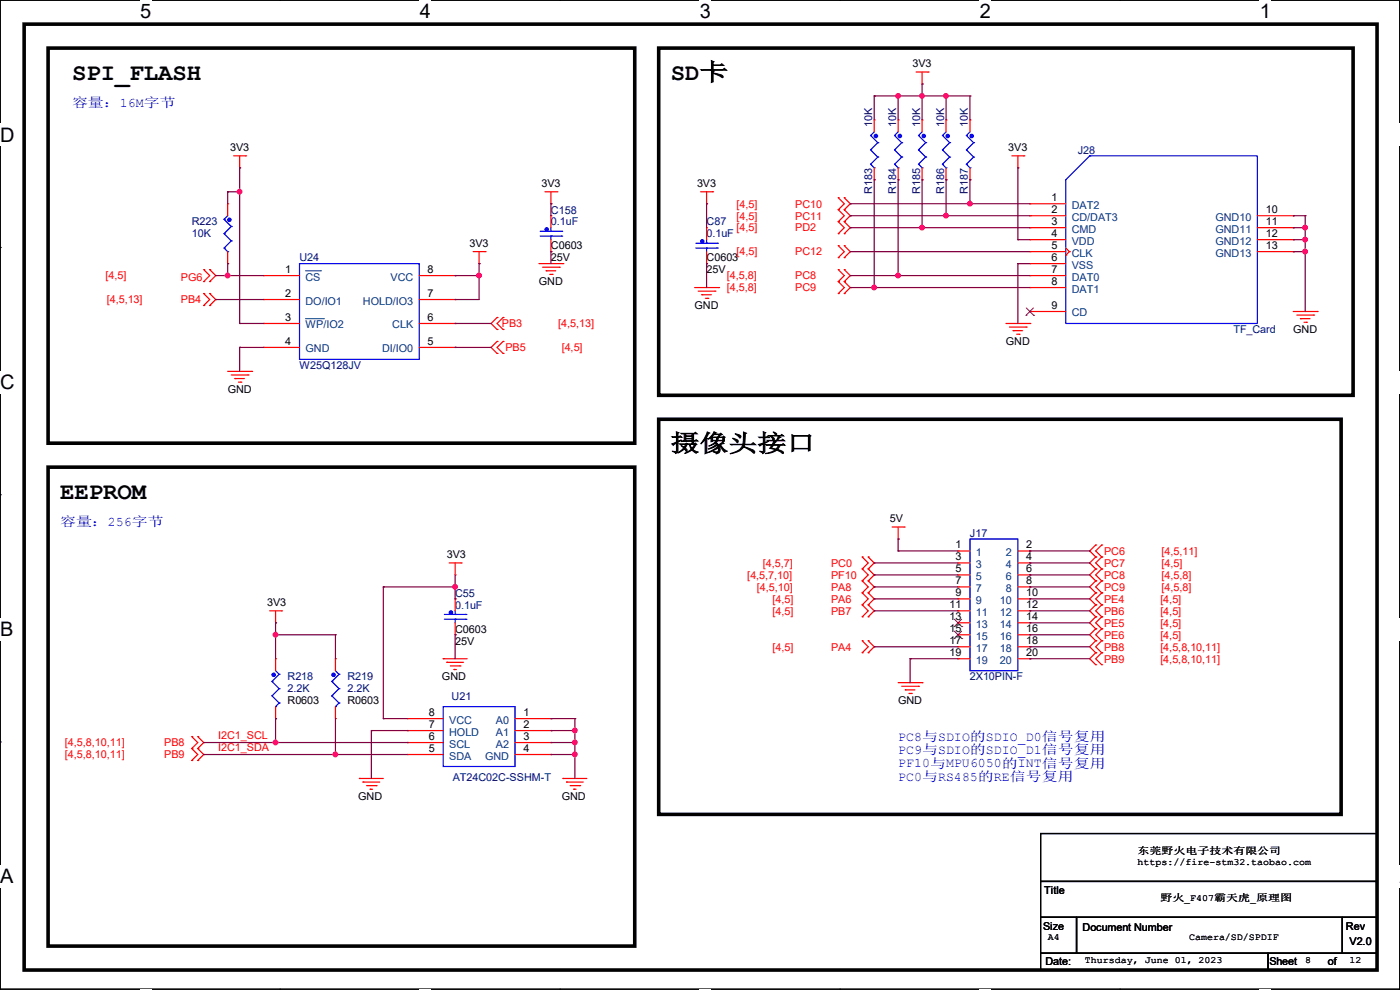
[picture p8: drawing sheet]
<svg xmlns="http://www.w3.org/2000/svg" width="297mm" height="210mm" viewBox="0 0 297 210" stroke-linecap="round" stroke-linejoin="round" font-family="sans-serif">
<path d="M0 0h297v209.8h-297z" fill="none" stroke="#000" stroke-width=".25"/>
<g fill="#fff">
<path d="M29.7 0h2.4v4.8h-2.4z"/>
<path d="M29.7 209.8h2.4v.2h-2.4z"/>
</g>
<path d="M59.4 0h.1M59.4 209.8h.1" fill="none" stroke="#000" stroke-width=".25"/>
<g fill="#fff">
<path d="M89.1 0h2.3v4.8h-2.3z"/>
<path d="M89.1 209.8h2.3v.2h-2.3z"/>
</g>
<path d="M118.8 0h.1M118.8 209.8h.1" fill="none" stroke="#000" stroke-width=".25"/>
<g fill="#fff">
<path d="M148.5 0h2.3v4.8h-2.3z"/>
<path d="M148.5 209.8h2.3v.2h-2.3z"/>
</g>
<path d="M178.2 0h.1M178.2 209.8h.1" fill="none" stroke="#000" stroke-width=".25"/>
<g fill="#fff">
<path d="M207.9 0h2.3v4.8h-2.3z"/>
<path d="M207.9 209.8h2.3v.2h-2.3z"/>
</g>
<path d="M237.6 0h.1M237.6 209.8h.1" fill="none" stroke="#000" stroke-width=".25"/>
<g fill="#fff">
<path d="M267.3 0h2.3v4.8h-2.3z"/>
<path d="M267.3 209.8h2.3v.2h-2.3z"/>
<path d="M0 26.2h3.1v4.8h-3.1z"/>
<path d="M297 26.2v4.8z"/>
<path d="M0 78.7h3.1v4.7h-3.1z"/>
<path d="M297 78.7v4.7z"/>
</g>
<path d="M0 52.5h.1M297 52.5h.1" fill="none" stroke="#000" stroke-width=".25"/>
<g fill="#fff">
<path d="M0 131.1h2.9v4.8h-2.9z"/>
<path d="M297 131.1v4.8z"/>
</g>
<path d="M0 104.9h.1M297 104.9h.1" fill="none" stroke="#000" stroke-width=".25"/>
<g fill="#fff">
<path d="M0 183.6h2.9v4.7h-2.9z"/>
<path d="M296.9 183.6h.1v4.7h-.1z"/>
</g>
<path d="M0 157.4h.1M297 157.4h.1M220.8 176.8h71.3v10.2h-71.3zM220.8 187h71.3v7.6h-71.3zM220.8 194.6h7.6v7.6h-7.6zM228.4 194.6h56.4v7.6h-56.4zM284.8 194.6h7.3v7.6h-7.3zM220.8 202.2h48.2v3.6h-48.2zM269 202.2h23.1v3.6h-23.1z" fill="none" stroke="#000" stroke-width=".25"/>
<path d="M5.1 5.1h287v200.7h-287zM10.2 10.2h124.5v83.8h-124.5zM139.7 10.2h147.4v73.7h-147.4zM10.2 99.1h124.5v101.6h-124.5zM139.7 88.9h144.8v83.9h-144.8z" fill="none" stroke="#000" stroke-width=".76"/>
<g fill="none" stroke="#f00" stroke-width=".25">
<path d="M194.4 15.3h2.5M195.6 17.8h.1M195.6 15.3v2.5M196.9 15.3h.1M49.6 33.1h2.5M50.8 35.6h.1M50.8 33.1v2.5M52.1 33.1h.1M185.5 25.4h.1M185.5 38.1h.1M185.5 25.4v2.6M185.5 35.6v2.5"/>
<path d="M190.5 25.4h.1M190.5 38.1h.1M190.5 25.4v2.6M190.5 35.6v2.5M195.6 25.4h.1M195.6 38.1h.1M195.6 25.4v2.6M195.6 35.6v2.5M200.7 25.4h.1M200.7 38.1h.1M200.7 25.4v2.6M200.7 35.6v2.5"/>
<path d="M205.8 25.4h.1M205.8 38.1h.1M205.8 25.4v2.6M205.8 35.6v2.5M214.7 33.1h2.5M215.9 35.6h.1M215.9 33.1v2.5M217.2 33.1h.1M43.2 59.7h.1M43.2 57.2h.1M43.2 57.2l1.3 1.3-1.3 1.2M44.5 57.2h.1"/>
<path d="M44.5 59.7h.1M44.5 57.2l1.3 1.3-1.3 1.2M48.3 43.2h.1M48.3 55.9h.1M48.3 43.2v2.6M48.3 53.4v2.5M55.9 58.5h.1M55.9 58.5h7.6M88.9 58.5h7.7M96.6 58.5h.1M100.4 53.4h2.5M101.6 55.9h.1"/>
<path d="M101.6 53.4v2.5M102.9 53.4h.1M114.3 55.9h5.1M115.1 56.7h3.6M115.6 40.7h2.6M115.9 57.4h.1M115.9 57.4h2M116.6 58.2h.5M116.9 43.2h.1M116.9 45.8h.1M116.9 53.4h.1M116.9 40.7v2.5"/>
<path d="M116.9 45.8v2.5M116.9 50.8v2.6M117.1 58.2h.1M118.2 40.7h.1M118.7 56.7h.1M119.4 55.9h.1M148.6 40.7h2.6M149.9 43.2h.1M149.9 48.3h.1M149.9 55.9h.1M149.9 40.7v2.5M149.9 48.3v2.5"/>
<path d="M149.9 53.4v2.5M151.2 40.7h.1M177.8 44.5h.1M177.8 42h.1M177.8 47h.1M177.8 49.6h.1M177.8 54.7h.1M177.8 52.1h.1M177.8 59.7h.1M177.8 57.2h.1M177.8 42l1.3 1.2-1.3 1.3M177.8 44.5l1.3 1.3-1.3 1.2"/>
<path d="M177.8 47l1.3 1.3-1.3 1.3M177.8 52.1l1.3 1.3-1.3 1.3M177.8 57.2l1.3 1.3-1.3 1.2M177.8 59.7l1.3 1.3-1.3 1.3M179.1 42h.1M179.1 44.5h.1M179.1 47h.1M179.1 49.6h.1M179.1 52.1h.1M179.1 54.7h.1M179.1 57.2h.1M179.1 59.7h.1"/>
<path d="M179.1 42l1.3 1.2-1.3 1.3M179.1 44.5l1.3 1.3-1.3 1.2M179.1 47l1.3 1.3-1.3 1.3M179.1 52.1l1.3 1.3-1.3 1.3M179.1 57.2l1.3 1.3-1.3 1.2M179.1 59.7l1.3 1.3-1.3 1.3M218.5 43.2h.1M218.5 45.8h.1M218.5 48.3h.1M218.5 50.8h.1M218.5 53.4h.1M218.5 55.9h.1"/>
<path d="M218.5 58.5h.1M218.5 55.9h7.6M218.5 53.4h7.6M218.5 58.5h7.6M218.5 43.2h7.6M218.5 45.8h7.6M218.5 48.3h7.6M218.5 50.8h7.6M226.1 54.1h.1M226.1 52.6l.8 .8M226.9 53.4h.1M226.9 53.4l-.8 .7"/>
<path d="M266.7 53.4h7.7M266.7 45.8h7.7M266.7 48.3h7.7M266.7 50.8h7.7M274.4 50.8h.1M274.4 48.3h.1M274.4 45.8h.1M274.4 53.4h.1M43.2 64.8h.1M43.2 62.3h.1M43.2 62.3l1.3 1.2-1.3 1.3M44.5 62.3h.1"/>
<path d="M44.5 64.8h.1M44.5 62.3l1.3 1.2-1.3 1.3M48.3 78.8h5.1M49.1 79.5h3.5M52.6 79.5h.1M53.4 78.8h.1M55.9 63.5h.1M55.9 68.6h.1M55.9 73.7h.1M55.9 68.6h7.6M55.9 63.5h7.6M55.9 73.7h7.6"/>
<path d="M88.9 68.6h7.7M88.9 63.5h7.7M88.9 73.7h7.7M96.6 73.7h.1M96.6 68.6h.1M96.6 63.5h.1M105.5 67.4h.1M105.5 69.9h.1M105.5 72.4h.1M105.5 75h.1M105.5 67.4l-1.3 1.2 1.3 1.3M105.5 72.4l-1.3 1.3 1.3 1.3"/>
<path d="M106.7 69.9h.1M106.7 67.4h.1M106.7 75h.1M106.7 72.4h.1M106.7 67.4l-1.2 1.2 1.2 1.3M106.7 72.4l-1.2 1.3 1.2 1.3M147.4 61h5M148.1 61.8h3.6M148.9 62.5h.1M148.9 62.5h2M149.6 63.3h.6M150.2 63.3h.1"/>
<path d="M151.7 61.8h.1M152.4 61h.1M177.8 62.3h.1M179.1 62.3h.1M213.4 68.6h5.1M214.2 69.4h3.5M214.9 70.1h.1M214.9 70.1h2.1M215.7 70.9h.5M216.2 70.9h.1M217.7 69.4h.1M218.5 68.6h.1"/>
<path d="M218.5 61h.1M218.5 66.1h.1M218.5 61h7.6M218.5 66.1h7.6M274.4 66.1h5M275.1 66.8h3.6M275.9 67.6h.1M275.9 67.6h2M276.6 68.4h.6M277.2 68.4h.1M278.7 66.8h.1M279.4 66.1h.1"/>
<path d="M49.8 80.3h.1M49.8 80.3h2.1M50.6 81.1h.5M51.1 81.1h.1M95.3 119.4h2.5M96.6 119.4v2.6M97.8 119.4h.1M182.9 118.2h.1M182.9 118.2l1.3 1.2-1.3 1.3M184.2 118.2h.1M184.2 118.2l1.3 1.2-1.3 1.3M189.3 111.8h2.5"/>
<path d="M190.5 114.3h.1M190.5 111.8v2.5M191.8 111.8h.1M203.2 116.9h.1M203.2 119.4h.1M203.2 119.4h2.6M203.2 116.9h2.6M215.9 119.4h2.6M215.9 116.9h2.6M218.5 116.9h.1M218.5 119.4h.1M232.5 115.6h.1"/>
<path d="M232.5 118.2h.1M232.5 115.6l-1.3 1.3 1.3 1.3M232.5 118.2l-1.3 1.2 1.3 1.3M233.7 118.2h.1M233.7 115.6h.1M233.7 115.6l-1.2 1.3 1.2 1.3M233.7 118.2l-1.2 1.2 1.2 1.3M57.2 129.6h2.5M58.5 132.1h.1M58.5 139.7h.1M58.5 129.6v2.5M58.5 139.7v2.6"/>
<path d="M59.7 129.6h.1M71.2 139.7h.1M71.2 139.7v2.6M94 139.7h.1M94 139.7h5.1M96.6 122h.1M96.6 127h.1M96.6 134.7h.1M96.6 127v2.6M96.6 132.1v2.6M182.9 120.7h.1M182.9 123.2h.1"/>
<path d="M182.9 128.3h.1M182.9 125.8h.1M182.9 138.5h.1M182.9 135.9h.1M182.9 130.9h.1M182.9 120.7l1.3 1.3-1.3 1.2M182.9 125.8l1.3 1.2-1.3 1.3M182.9 123.2l1.3 1.3-1.3 1.3M182.9 135.9l1.3 1.3-1.3 1.3M182.9 128.3l1.3 1.3-1.3 1.3M184.2 120.7h.1M184.2 123.2h.1"/>
<path d="M184.2 125.8h.1M184.2 128.3h.1M184.2 135.9h.1M184.2 138.5h.1M184.2 130.9h.1M184.2 120.7l1.3 1.3-1.3 1.2M184.2 125.8l1.3 1.2-1.3 1.3M184.2 123.2l1.3 1.3-1.3 1.3M184.2 135.9l1.3 1.3-1.3 1.3M184.2 128.3l1.3 1.3-1.3 1.3M203.2 122h.1M203.2 124.5h.1"/>
<path d="M203.2 127h.1M203.2 129.6h.1M203.2 132.1h.1M203.2 134.7h.1M203.2 137.2h.1M203.2 139.7h.1M203.2 129.6h2.6M203.2 139.7h2.6M203.2 122h2.6M203.2 124.5h2.6M203.2 127h2.6M203.2 132.1h2.6"/>
<path d="M203.2 134.7h2.6M203.2 137.2h2.6M215.9 129.6h2.6M215.9 139.7h2.6M215.9 122h2.6M215.9 124.5h2.6M215.9 127h2.6M215.9 132.1h2.6M215.9 134.7h2.6M215.9 137.2h2.6M218.5 122h.1M218.5 124.5h.1"/>
<path d="M218.5 127h.1M218.5 129.6h.1M218.5 132.1h.1M218.5 134.7h.1M218.5 137.2h.1M218.5 139.7h.1M232.5 120.7h.1M232.5 123.2h.1M232.5 125.8h.1M232.5 128.3h.1M232.5 130.9h.1M232.5 133.4h.1"/>
<path d="M232.5 135.9h.1M232.5 138.5h.1M232.5 123.2l-1.3 1.3 1.3 1.3M232.5 120.7l-1.3 1.3 1.3 1.2M232.5 128.3l-1.3 1.3 1.3 1.3M232.5 133.4l-1.3 1.3 1.3 1.2M232.5 130.9l-1.3 1.2 1.3 1.3M232.5 125.8l-1.3 1.2 1.3 1.3M232.5 135.9l-1.3 1.3 1.3 1.3M232.5 138.5l-1.3 1.2 1.3 1.3M233.7 120.7h.1M233.7 125.8h.1"/>
<path d="M233.7 123.2h.1M233.7 130.9h.1M233.7 128.3h.1M233.7 135.9h.1M233.7 133.4h.1M233.7 138.5h.1M233.7 123.2l-1.2 1.3 1.2 1.3M233.7 120.7l-1.2 1.3 1.2 1.2M233.7 128.3l-1.2 1.3 1.2 1.3M233.7 133.4l-1.2 1.3 1.2 1.2M233.7 130.9l-1.2 1.2 1.2 1.3M233.7 125.8l-1.2 1.2 1.2 1.3"/>
<path d="M233.7 135.9l-1.2 1.3 1.2 1.3M233.7 138.5l-1.2 1.2 1.2 1.3M40.7 158.8h.1M40.7 156.3h.1M40.7 158.8l1.3 1.3-1.3 1.2M40.7 156.3l1.3 1.2-1.3 1.3M42 158.8h.1M42 156.3h.1M42 158.8l1.2 1.3-1.2 1.2M42 156.3l1.2 1.2-1.2 1.3M58.5 152.4h.1M58.5 149.9v2.5"/>
<path d="M71.2 152.4h.1M71.2 149.9v2.5M86.4 157.5h.1M86.4 155h.1M86.4 152.4h.1M86.4 152.4h7.6M86.4 155h7.6M86.4 157.5h7.6M94.8 140.5h.1M94.8 140.5h3.5M95.5 141.3h2.1M96.3 142h.1"/>
<path d="M96.3 142h.5M97.6 141.3h.1M109.3 152.4h7.6M109.3 155h7.6M109.3 157.5h7.6M116.9 152.4h.1M116.9 155h.1M116.9 157.5h.1M190.5 144.8h5.1M191.3 145.6h3.6M192.1 146.3h.1M192.1 146.3h2"/>
<path d="M192.8 147.1h.5M193.3 147.1h.1M194.9 145.6h.1M195.6 144.8h.1M232.5 141h.1M233.7 141h.1M40.7 161.3h.1M42 161.3h.1M76.2 165.1h.1M76.2 165.1h5.1M77 165.9h.1M77 165.9h3.6"/>
<path d="M77.8 166.7h2M78.5 167.4h.1M78.5 167.4h.5M79.8 166.7h.1M86.4 160.1h.1M86.4 160.1h7.6M109.3 160.1h7.6M116.9 160.1h.1M119.4 165.1h.1M119.4 165.1h5.1M120.2 165.9h.1M120.2 165.9h3.5"/>
<path d="M120.9 166.7h2.1M121.7 167.4h.1M121.7 167.4h.5M123 166.7h.1"/>
</g>
<g fill="none" stroke="#00f" stroke-width=".25">
<path d="M184.7 28.7h.1M184.7 31.8h.1M184.7 34.8h.1M184.7 28.7l1.5 1.6M184.7 31.8l1.5 1.5M184.7 34.8l.8 .8M185.5 35.6h.1M185.5 28l-.8 .7M186.2 30.3h.1M186.2 33.3h.1M186.2 30.3l-1.5 1.5M186.2 33.3l-1.5 1.5"/>
<path d="M189.8 28.7h.1M189.8 31.8h.1M189.8 34.8h.1M189.8 28.7l1.5 1.6M189.8 31.8l1.5 1.5M189.8 34.8l.7 .8M190.5 35.6h.1M190.5 28l-.7 .7M191.3 30.3h.1M191.3 33.3h.1M191.3 30.3l-1.5 1.5M191.3 33.3l-1.5 1.5"/>
<path d="M194.9 28.7h.1M194.9 31.8h.1M194.9 34.8h.1M194.9 28.7l1.5 1.6M194.9 31.8l1.5 1.5M194.9 34.8l.7 .8M195.6 35.6h.1M195.6 28l-.7 .7M196.4 30.3h.1M196.4 33.3h.1M196.4 30.3l-1.5 1.5M196.4 33.3l-1.5 1.5"/>
<path d="M199.9 28.7h.1M199.9 31.8h.1M199.9 34.8h.1M199.9 28.7l1.6 1.6M199.9 31.8l1.6 1.5M199.9 34.8l.8 .8M200.7 35.6h.1M200.7 28l-.8 .7M201.5 30.3h.1M201.5 33.3h.1M201.5 30.3l-1.6 1.5M201.5 33.3l-1.6 1.5"/>
<path d="M205 28.7h.1M205 31.8h.1M205 34.8h.1M205 28.7l1.5 1.6M205 31.8l1.5 1.5M205 34.8l.8 .8M205.8 35.6h.1M205.8 28l-.8 .7M206.5 30.3h.1M206.5 33.3h.1M206.5 30.3l-1.5 1.5M206.5 33.3l-1.5 1.5"/>
<path d="M226.1 38.1l5.1-5h35.5v35.5h-40.6zM231.2 33.1h.1M47.5 46.5h.1M47.5 49.6h.1M47.5 52.6h.1M47.5 46.5l1.6 1.5M47.5 49.6l1.6 1.5M47.5 52.6l.8 .8M48.3 53.4h.1M48.3 45.8l-.8 .7M49.1 48h.1M49.1 51.1h.1"/>
<path d="M49.1 48l-1.6 1.6M49.1 51.1l-1.6 1.5M63.5 55.9h25.4v20.3h-25.4zM114.6 50.1h4.6M114.6 49.1h4.6M116.9 50.1h.1M116.9 49.1h.1M116.9 48.3v.8M116.9 50.1v.7M119.2 50.1h.1M119.2 49.1h.1M147.6 52.6h4.6"/>
<path d="M147.6 51.6h4.6M149.9 52.6h.1M149.9 51.6h.1M149.9 50.8v.8M149.9 52.6v.8M152.2 52.6h.1M152.2 51.6h.1M205.8 114.3h10.1v28h-10.1zM94.3 131.4h4.5M94.3 130.3h4.5M96.6 131.4h.1M96.6 130.3h.1"/>
<path d="M96.6 129.6v.7M96.6 131.4v.7M98.8 131.4h.1M98.8 130.3h.1M57.7 144.6h.1M57.7 147.6h.1M57.7 144.6l1.5 1.5M57.7 147.6l1.5 1.5M58.5 149.9h.1M58.5 142.3l.7 .7M59.2 143h.1M59.2 146.1h.1"/>
<path d="M59.2 149.1h.1M59.2 143l-1.5 1.6M59.2 146.1l-1.5 1.5M59.2 149.1l-.7 .8M70.4 144.6h.1M70.4 147.6h.1M70.4 144.6l1.5 1.5M70.4 147.6l1.5 1.5M71.2 149.9h.1M71.2 142.3l.7 .7M71.9 143h.1M71.9 146.1h.1"/>
<path d="M71.9 149.1h.1M71.9 143l-1.5 1.6M71.9 146.1l-1.5 1.5M71.9 149.1l-.7 .8M94 149.9h15.3v12.7h-15.3z"/>
</g>
<g fill="#00f" stroke="#00f" stroke-width=".25">
<circle cx="116" cy="48.7" r=".36"/>
<circle cx="206.1" cy="28.9" r=".36"/>
<circle cx="70.8" cy="143.2" r=".36"/>
<circle cx="58.1" cy="143.2" r=".36"/>
<circle cx="190.9" cy="28.9" r=".36"/>
<circle cx="95.7" cy="129.9" r=".36"/>
<circle cx="48.7" cy="46.6" r=".36"/>
<circle cx="185.8" cy="28.9" r=".36"/>
<circle cx="196" cy="28.9" r=".36"/>
<circle cx="149" cy="51.2" r=".36"/>
<circle cx="201.1" cy="28.9" r=".36"/>
</g>
<path d="M217.7 66.9h.1M217.7 65.3l1.6 1.6M219.2 65.3l-1.5 1.6M219.3 66.9h.1M202.4 132.9h.1M202.4 135.5h.1M202.5 131.4l1.5 1.5M202.5 133.9l1.5 1.6M204 131.4l-1.6 1.5M204 133.9l-1.6 1.6M204 132.9h.1M204 135.5h.1" fill="none" stroke="#804000" stroke-width=".21"/>
<path d="M64.8 57.4h3.2M68 57.4h.1M64.8 67.6h3.8M68.6 67.6h.1" fill="none" stroke="#004080" stroke-width=".21"/>
<g fill="none" stroke="#800040" stroke-width=".25">
<path d="M195.6 17.8h.1M195.6 17.8v7.6M50.8 35.6h.1M50.8 35.6v33M185.5 20.4h.1M185.5 38.1h.1M185.5 20.4h20.3M185.5 20.4v5M185.5 38.1v22.9M190.5 20.4h.1M190.5 38.1h.1M190.5 20.4v5"/>
<path d="M190.5 38.1v20.4M195.6 20.4h.1M195.6 38.1h.1M195.6 38.1v10.2M200.7 20.4h.1M200.7 38.1h.1M200.7 20.4v5M200.7 38.1v7.7M205.8 20.4h.1M205.8 38.1h.1M205.8 20.4v5M205.8 38.1v5.1"/>
<path d="M215.9 35.6h.1M215.9 35.6v15.2M45.8 58.5h.1M45.8 58.5h10.1M48.3 40.7h.1M48.3 55.9h.1M48.3 58.5h.1M48.3 40.7v2.5M48.3 55.9v2.6M48.3 40.7h2.5M50.8 40.7h.1M96.6 58.5h.1"/>
<path d="M96.6 58.5h5M101.6 55.9h.1M101.6 58.5h.1M101.6 55.9v7.6h-5M116.9 53.4h.1M116.9 43.2h.1M116.9 43.2v2.6M116.9 53.4v2.5M149.9 55.9h.1M149.9 43.2h.1M149.9 43.2v5.1M149.9 55.9v5.1"/>
<path d="M180.4 43.2h.1M180.4 45.8h.1M180.4 48.3h.1M180.4 53.4h.1M180.4 58.5h.1M180.4 43.2h38.1M180.4 45.8h38.1M180.4 48.3h38.1M180.4 53.4h38.1M180.4 58.5h38.1M190.5 58.5h.1M195.6 48.3h.1"/>
<path d="M200.7 45.8h.1M205.8 43.2h.1M215.9 55.9h.1M215.9 50.8h.1M215.9 55.9v12.7M215.9 55.9h2.6M215.9 50.8h2.6M274.4 53.4h.1M274.4 50.8h.1M274.4 45.8h.1M274.4 48.3h.1M274.4 45.8h2.5"/>
<path d="M274.4 48.3h2.5M274.4 53.4h2.5M274.4 50.8h2.5M276.9 45.8h.1M276.9 48.3h.1M276.9 50.8h.1M276.9 53.4h.1M276.9 45.8v20.3M45.8 63.5h.1M45.8 63.5h10.1M50.8 73.7h.1M50.8 68.6h.1"/>
<path d="M50.8 68.6h5.1M50.8 73.7h5.1M50.8 73.7v5.1M96.6 68.6h.1M96.6 73.7h.1M96.6 63.5h.1M96.6 68.6h7.6M96.6 73.7h7.6M180.4 61h.1M180.4 61h38.1M185.5 61h.1M185.5 119.4h.1"/>
<path d="M185.5 119.4h17.7M190.5 116.9h.1M190.5 114.3h.1M190.5 116.9h12.7M190.5 114.3v2.6M218.5 116.9h.1M218.5 119.4h.1M218.5 116.9h12.7M218.5 119.4h12.7M58.5 134.7h.1M58.5 132.1h.1M58.5 134.7h12.7"/>
<path d="M58.5 132.1v7.6M71.2 134.7h.1M71.2 134.7v5M81.3 124.5h.1M81.3 124.5h15.3M81.3 124.5v27.9M96.6 124.5h.1M96.6 134.7h.1M96.6 127h.1M96.6 122v5M96.6 134.7v5M185.5 122h.1"/>
<path d="M185.5 127h.1M185.5 124.5h.1M185.5 137.2h.1M185.5 129.6h.1M185.5 122h17.7M185.5 124.5h17.7M185.5 127h17.7M185.5 129.6h17.7M185.5 137.2h17.7M193.1 139.7h.1M193.1 139.7h10.1M193.1 139.7v5.1"/>
<path d="M218.5 122h.1M218.5 124.5h.1M218.5 127h.1M218.5 129.6h.1M218.5 132.1h.1M218.5 134.7h.1M218.5 137.2h.1M218.5 139.7h.1M218.5 139.7h12.7M218.5 122h12.7M218.5 124.5h12.7M218.5 127h12.7"/>
<path d="M218.5 129.6h12.7M218.5 132.1h12.7M218.5 134.7h12.7M218.5 137.2h12.7M43.2 157.5h.1M43.2 157.5h43.2M58.5 152.4h.1M58.5 152.4v5.1M71.2 152.4v7.7M78.8 155h.1M78.8 155v10.1M78.8 155h7.6"/>
<path d="M81.3 152.4h.1M81.3 152.4h5.1M86.4 157.5h.1M86.4 155h.1M116.9 152.4h.1M116.9 155h.1M116.9 157.5h.1M116.9 157.5h5.1M116.9 152.4h5.1M116.9 155h5.1M122 152.4h.1M122 155h.1"/>
<path d="M122 157.5h.1M122 152.4v12.7M43.2 160.1h.1M43.2 160.1h43.2M71.2 160.1h.1M116.9 160.1h.1M116.9 160.1h5.1M122 160.1h.1"/>
</g>
<g fill="#f0f" stroke="#f0f" stroke-width=".25">
<circle cx="205.8" cy="43.2" r=".49"/>
<circle cx="200.7" cy="45.7" r=".49"/>
<circle cx="195.6" cy="48.3" r=".49"/>
<circle cx="276.9" cy="48.3" r=".49"/>
<circle cx="276.9" cy="53.4" r=".49"/>
<circle cx="276.9" cy="50.8" r=".49"/>
<circle cx="190.5" cy="20.3" r=".49"/>
<circle cx="200.7" cy="20.3" r=".49"/>
<circle cx="195.6" cy="20.3" r=".49"/>
<circle cx="185.4" cy="61" r=".49"/>
<circle cx="190.5" cy="58.4" r=".49"/>
<circle cx="58.4" cy="134.6" r=".49"/>
<circle cx="96.5" cy="124.5" r=".49"/>
<circle cx="121.9" cy="157.5" r=".49"/>
<circle cx="121.9" cy="155" r=".49"/>
<circle cx="58.4" cy="157.5" r=".49"/>
<circle cx="71.1" cy="160" r=".49"/>
<circle cx="101.6" cy="58.4" r=".49"/>
<circle cx="48.3" cy="58.4" r=".49"/>
<circle cx="50.8" cy="40.7" r=".49"/>
<circle cx="121.9" cy="160" r=".49"/>
</g>
<g font-size="5.1">
<text x="15.3" y="17">SPI_FLASH</text>
<text x="142.3" y="17">SD卡</text>
<text x="142.3" y="95.8">摄像头接口</text>
<text x="12.7" y="105.9">EEPROM</text>
</g>
<g font-size="4.2">
<text x="29.7" y="3.9">5</text>
<text x="89.1" y="3.9">4</text>
<text x="148.5" y="3.9">3</text>
<text x="207.9" y="3.9">2</text>
<text x="267.3" y="3.9">1</text>
<text x="0" y="30.1">D</text>
<text x="0" y="82.5">C</text>
<text x="0" y="135">B</text>
<text x="0" y="187.4">A</text>
<text x="297" y="187.4">A</text>
</g>
<g font-size="2.8" fill="#00f">
<text x="15.3" y="22.6">容量：16M字节</text>
<text x="12.7" y="111.5">容量：256字节</text>
<text x="190.5" y="157.2">PC8与SDIO的SDIO_D0信号复用</text>
<text x="190.5" y="160">PC9与SDIO的SDIO_D1信号复用</text>
<text x="190.5" y="162.8">PF10与MPU6050的INT信号复用</text>
<text x="190.5" y="165.6">PC0与RS485的RE信号复用</text>
</g>
<g font-size="2.3">
<text x="193.6" y="14.3">3V3</text>
<text x="48.8" y="32.1">3V3</text>
<text x="213.9" y="32.1">3V3</text>
<text x="114.9" y="39.7">3V3</text>
<text x="147.9" y="39.7">3V3</text>
<text x="223.1" y="42.7">1</text>
<text x="223.1" y="45.2">2</text>
<text x="223.1" y="47.8">3</text>
<text x="268.5" y="47.8">11</text>
<text x="268.5" y="45.2">10</text>
<text x="99.6" y="52.4">3V3</text>
<text x="116.9" y="52.9">C0603</text>
<text x="223.1" y="50.3">4</text>
<text x="223.1" y="52.8">5</text>
<text x="268.5" y="50.3">12</text>
<text x="268.5" y="52.8">13</text>
<text x="60.5" y="57.9">1</text>
<text x="90.7" y="57.9">8</text>
<text x="116.9" y="55.5">25V</text>
<text x="149.9" y="55.5">C0603</text>
<text x="149.9" y="58">25V</text>
<text x="223.1" y="55.4">6</text>
<text x="223.1" y="57.9">7</text>
<text x="60.5" y="63">2</text>
<text x="90.7" y="63">7</text>
<text x="114.3" y="60.5">GND</text>
<text x="147.4" y="65.6">GND</text>
<text x="223.1" y="60.5">8</text>
<text x="223.1" y="65.5">9</text>
<text x="60.5" y="68.1">3</text>
<text x="90.7" y="68.1">6</text>
<text x="274.4" y="70.7">GND</text>
<text x="60.5" y="73.2">4</text>
<text x="90.7" y="73.2">5</text>
<text x="213.4" y="73.2">GND</text>
<text x="48.3" y="83.4">GND</text>
<text x="188.8" y="110.8">5V</text>
<text x="94.8" y="118.4">3V3</text>
<text x="202.7" y="116.3">1</text>
<text x="202.7" y="118.9">3</text>
<text x="217.7" y="116.3">2</text>
<text x="217.7" y="118.9">4</text>
<text x="202.7" y="121.4">5</text>
<text x="202.7" y="124">7</text>
<text x="217.7" y="121.4">6</text>
<text x="217.7" y="124">8</text>
<text x="56.7" y="128.6">3V3</text>
<text x="201.5" y="129">11</text>
<text x="201.5" y="131.6">13</text>
<text x="202.7" y="126.5">9</text>
<text x="217.7" y="126.5">10</text>
<text x="217.7" y="129">12</text>
<text x="217.7" y="131.6">14</text>
<text x="96.6" y="134.2">C0603</text>
<text x="96.6" y="136.7">25V</text>
<text x="201.5" y="134.1">15</text>
<text x="201.5" y="136.7">17</text>
<text x="217.7" y="134.1">16</text>
<text x="217.7" y="136.7">18</text>
<text x="201.5" y="139.2">19</text>
<text x="217.7" y="139.2">20</text>
<text x="61" y="149.4">R0603</text>
<text x="73.7" y="149.4">R0603</text>
<text x="93.8" y="144.4">GND</text>
<text x="190.5" y="149.4">GND</text>
<text x="91" y="154.4">7</text>
<text x="91" y="151.9">8</text>
<text x="111" y="151.9">1</text>
<text x="111" y="154.4">2</text>
<text x="91" y="159.5">5</text>
<text x="91" y="157">6</text>
<text x="111" y="157">3</text>
<text x="111" y="159.5">4</text>
<text x="76" y="169.8">GND</text>
<text x="119.2" y="169.8">GND</text>
<text x="221.5" y="189.6">Title</text>
<text x="221.3" y="197.2">Size</text>
<text x="229.7" y="197.4">Document Number</text>
<text x="285.5" y="197.2">Rev</text>
<text x="286.3" y="200.5">V2.0</text>
<text x="221.8" y="204.8">Date:</text>
<text x="269.3" y="204.8">Sheet</text>
<text x="281.7" y="204.8">of</text>
</g>
<g font-size="2.3" fill="#000080">
<text x="185" y="27" transform="rotate(-90 185 27)">10K</text>
<text x="190.1" y="27" transform="rotate(-90 190.1 27)">10K</text>
<text x="195.2" y="27" transform="rotate(-90 195.2 27)">10K</text>
<text x="200.3" y="27" transform="rotate(-90 200.3 27)">10K</text>
<text x="205.4" y="27" transform="rotate(-90 205.4 27)">10K</text>
<text x="228.6" y="32.6">J28</text>
<text x="185" y="41.2" transform="rotate(-90 185 41.2)">R183</text>
<text x="190.1" y="41.2" transform="rotate(-90 190.1 41.2)">R184</text>
<text x="195.2" y="41.2" transform="rotate(-90 195.2 41.2)">R185</text>
<text x="200.3" y="41.2" transform="rotate(-90 200.3 41.2)">R186</text>
<text x="205.4" y="41.2" transform="rotate(-90 205.4 41.2)">R187</text>
<text x="40.7" y="47.8">R223</text>
<text x="116.9" y="45.3">C158</text>
<text x="116.9" y="47.8">0.1uF</text>
<text x="149.9" y="47.8">C87</text>
<text x="40.7" y="50.4">10K</text>
<text x="149.9" y="50.4">0.1uF</text>
<text x="63.5" y="55.5">U24</text>
<text x="261.7" y="70.7">TF_Card</text>
<text x="63.5" y="78.3">W25Q128JV</text>
<text x="205.8" y="113.9">J17</text>
<text x="96.6" y="126.6">C55</text>
<text x="96.6" y="129.1">0.1uF</text>
<text x="61" y="144.4">R218</text>
<text x="61" y="146.9">2.2K</text>
<text x="73.7" y="144.4">R219</text>
<text x="73.7" y="146.9">2.2K</text>
<text x="95.8" y="148.4">U21</text>
<text x="205.8" y="144.4">2X10PIN-F</text>
<text x="96.1" y="165.7">AT24C02C-SSHM-T</text>
</g>
<g font-size="2.3" fill="#f00">
<text x="156.3" y="44">[4,5]</text>
<text x="156.3" y="46.6">[4,5]</text>
<text x="168.7" y="44">PC10</text>
<text x="168.7" y="46.6">PC11</text>
<text x="156.3" y="49.1">[4,5]</text>
<text x="168.7" y="49.1">PD2</text>
<text x="22.4" y="59.3">[4,5]</text>
<text x="38.4" y="59.5">PG6</text>
<text x="154.2" y="59.3">[4,5,8]</text>
<text x="156.3" y="54.2">[4,5]</text>
<text x="168.7" y="54.2">PC12</text>
<text x="168.7" y="59.3">PC8</text>
<text x="22.6" y="64.3">[4,5,13]</text>
<text x="38.4" y="64.3">PB4</text>
<text x="154.2" y="61.8">[4,5,8]</text>
<text x="168.7" y="61.8">PC9</text>
<text x="106.5" y="69.4">PB3</text>
<text x="118.4" y="69.4">[4,5,13]</text>
<text x="107.2" y="74.5">PB5</text>
<text x="119.2" y="74.5">[4,5]</text>
<text x="234.2" y="117.7">PC6</text>
<text x="246.4" y="117.7">[4,5,11]</text>
<text x="158.5" y="122.8">[4,5,7,10]</text>
<text x="160.6" y="125.3">[4,5,10]</text>
<text x="161.8" y="120.2">[4,5,7]</text>
<text x="176.3" y="120.2">PC0</text>
<text x="176.3" y="122.8">PF10</text>
<text x="176.3" y="125.3">PA8</text>
<text x="234.2" y="120.2">PC7</text>
<text x="234.2" y="125.3">PC9</text>
<text x="234.2" y="122.8">PC8</text>
<text x="246.4" y="120.2">[4,5]</text>
<text x="246.4" y="125.3">[4,5,8]</text>
<text x="246.4" y="122.8">[4,5,8]</text>
<text x="163.9" y="127.8">[4,5]</text>
<text x="163.9" y="130.4">[4,5]</text>
<text x="176.3" y="127.8">PA6</text>
<text x="176.3" y="130.4">PB7</text>
<text x="234.2" y="130.4">PB6</text>
<text x="234.2" y="127.8">PE4</text>
<text x="246.2" y="130.4">[4,5]</text>
<text x="246.2" y="127.8">[4,5]</text>
<text x="234.2" y="135.5">PE6</text>
<text x="234.2" y="132.9">PE5</text>
<text x="246.2" y="135.5">[4,5]</text>
<text x="246.2" y="132.9">[4,5]</text>
<text x="163.9" y="138">[4,5]</text>
<text x="176.3" y="138">PA4</text>
<text x="234.2" y="138">PB8</text>
<text x="234.2" y="140.5">PB9</text>
<text x="246.2" y="138">[4,5,8,10,11]</text>
<text x="246.2" y="140.5">[4,5,8,10,11]</text>
<text x="13.8" y="160.9">[4,5,8,10,11]</text>
<text x="13.8" y="158.3">[4,5,8,10,11]</text>
<text x="34.8" y="160.9">PB9</text>
<text x="34.8" y="158.3">PB8</text>
<text x="46.3" y="156.8">I2C1_SCL</text>
<text x="46.3" y="159.3">I2C1_SDA</text>
</g>
<g font-size="2.3" fill="#004080">
<text x="227.4" y="44.3">DAT2</text>
<text x="227.4" y="46.8">CD/DAT3</text>
<text x="257.9" y="46.8">GND10</text>
<text x="227.4" y="49.4">CMD</text>
<text x="227.4" y="51.9">VDD</text>
<text x="257.9" y="51.9">GND12</text>
<text x="257.9" y="49.4">GND11</text>
<text x="64.8" y="59.5">CS</text>
<text x="82.8" y="59.5">VCC</text>
<text x="227.4" y="54.4">CLK</text>
<text x="227.4" y="57">VSS</text>
<text x="227.4" y="59.5">DAT0</text>
<text x="257.9" y="54.4">GND13</text>
<text x="64.8" y="64.6">DO/IO1</text>
<text x="77" y="64.6">HOLD/IO3</text>
<text x="227.4" y="62.1">DAT1</text>
<text x="64.8" y="69.7">WP/IO2</text>
<text x="83.2" y="69.7">CLK</text>
<text x="227.4" y="67.1">CD</text>
<text x="64.8" y="74.8">GND</text>
<text x="81.1" y="74.8">DI/IO0</text>
<text x="207.1" y="117.9">1</text>
<text x="213.4" y="117.9">2</text>
<text x="207.1" y="120.5">3</text>
<text x="207.1" y="123">5</text>
<text x="207.1" y="125.6">7</text>
<text x="213.4" y="120.5">4</text>
<text x="213.4" y="123">6</text>
<text x="213.4" y="125.6">8</text>
<text x="207.1" y="128.1">9</text>
<text x="207.1" y="130.6">11</text>
<text x="212.1" y="128.1">10</text>
<text x="212.1" y="130.6">12</text>
<text x="207.1" y="133.2">13</text>
<text x="207.1" y="135.7">15</text>
<text x="212.1" y="133.2">14</text>
<text x="212.1" y="135.7">16</text>
<text x="207.1" y="138.3">17</text>
<text x="207.1" y="140.8">19</text>
<text x="212.1" y="138.3">18</text>
<text x="212.1" y="140.8">20</text>
<text x="95.3" y="153.5">VCC</text>
<text x="105.2" y="153.5">A0</text>
<text x="95.3" y="161.1">SDA</text>
<text x="95.3" y="158.6">SCL</text>
<text x="95.3" y="156">HOLD</text>
<text x="102.9" y="161.1">GND</text>
<text x="105.2" y="156">A1</text>
<text x="105.2" y="158.6">A2</text>
</g>
<g font-size="2">
<text x="241.3" y="181.2">东莞野火电子技术有限公司</text>
<text x="241.3" y="183.5">https://fire-stm32.taobao.com</text>
<text x="246.2" y="191.1">野火_F407霸天虎_原理图</text>
<text x="222.3" y="199.5">A4</text>
<text x="252.3" y="199.5">Camera/SD/SPDIF</text>
<text x="230.2" y="204.3">Thursday, June 01, 2023</text>
<text x="276.9" y="204.3">8</text>
<text x="286.3" y="204.3">12</text>
</g>
</svg>
